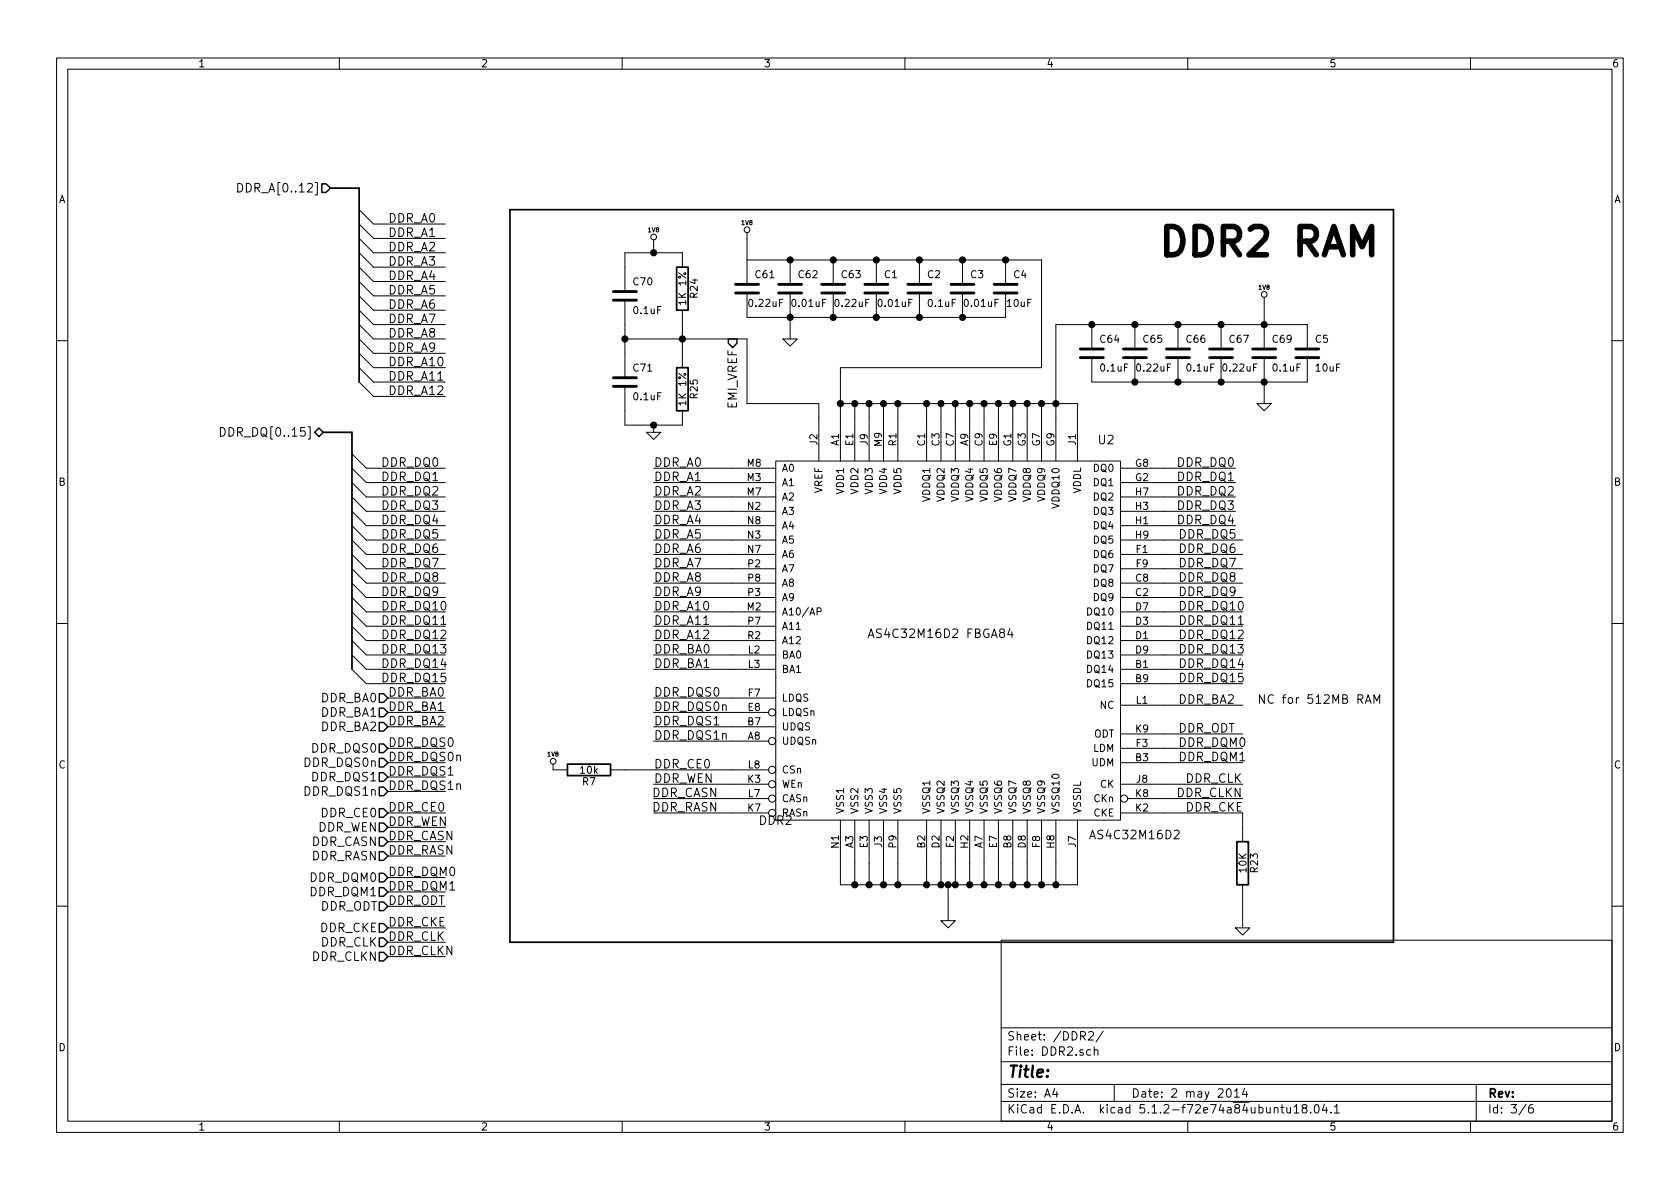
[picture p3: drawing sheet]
<svg xmlns="http://www.w3.org/2000/svg" width="297mm" height="210mm" viewBox="0 0 297 210" stroke-linecap="round" stroke-linejoin="round" font-family="sans-serif">
<g fill="none" stroke="#000" stroke-width=".18">
<path d="M10 10.3h277v189.9h-277zM12 12.2h273v186.1h-273zM60 10.3v1.9M110 10.3v1.9M160 10.3v1.9M210 10.3v1.9M260 10.3v1.9M42 32.4a.77 .77 0 0 1 .9 .8 .77 .77 0 0 1-.9 .8zM63.5 39.6l2.5 2.6h12.7M63.5 37.1l2.5 2.5h12.7M63.5 57.4l2.5 2.5h12.7M63.5 59.9l2.5 2.6h12.7"/>
<path d="M63.5 47.2l2.5 2.6h12.7M63.5 49.8l2.5 2.5h12.7M63.5 54.9l2.5 2.5h12.7M63.5 52.3l2.5 2.6h12.7M63.5 42.2l2.5 2.5h12.7M63.5 44.7l2.5 2.5h12.7M110.5 53.1v13.7M110.5 59.9h21.6v11.5h12.7v10.1M115.6 42.4v2.3M120.6 47.2v-2.5h-10.1v6.9M120.6 54.9v10.1M132.1 41.1v9.2"/>
<path d="M132.1 51.8v4.3h45.7v-4.3M132.1 46h52v19h-35.5v16.5M138.4 59.9h2.6l-1.3 1.3zM139.7 46v4.3M139.7 51.8v8.1M147.3 46v4.3M147.3 51.8v4.3M154.9 46v4.3M154.9 51.8v4.3M162.6 46v4.3M162.6 51.8v4.3M170.2 46v4.3"/>
<path d="M170.2 51.8v4.3M177.8 46v4.3M193 57.4v4.3M200.7 57.4v4.3M208.3 57.4v4.3M215.9 57.4v4.3M223.5 52.6v9.1M10 60.2h2M39 75.6a.77 .77 0 0 1 .8 .8 .77 .77 0 0 1-.8 .7zM63.5 67.6l2.5 2.5h12.7M63.5 65l2.5 2.6h12.7M63.5 62.5l2.5 2.5h12.7"/>
<path d="M110.5 68.3v6.9h10.1v-2.6M114.3 76.4h2.5l-1.2 1.3zM115.6 75.2v1.2M148.6 71.4h41.9v10.1M151.1 71.4v10.1M153.7 71.4v10.1M156.2 71.4v10.1M158.7 71.4v10.1M163.8 71.4v10.1M166.4 71.4v10.1M168.9 71.4v10.1M171.4 71.4v10.1"/>
<path d="M174 71.4v10.1M176.5 71.4v10.1M179.1 71.4v10.1M181.6 71.4v10.1M184.1 71.4v10.1M193 63.2v4.4h38.1v-4.4M200.7 63.2v4.4M208.3 63.2v4.4M215.9 63.2v4.4M222.2 71.4h2.6l-1.3 1.2zM223.5 63.2v8.2M231.1 61.7v-4.3h-44.4v24.1"/>
<path d="M285 60.2h2M62.2 80.3l2.6 2.5h13.9M62.2 82.8l2.6 2.5h13.9M62.2 87.9l2.6 2.5h13.9M62.2 85.3l2.6 2.6h13.9M62.2 95.5l2.6 2.5h13.9M62.2 98l2.6 2.6h13.9M62.2 93l2.6 2.5h13.9M62.2 90.4l2.6 2.6h13.9M115.6 98h21.6M115.6 93h21.6M115.6 85.3h21.6"/>
<path d="M115.6 90.4h21.6M115.6 95.5h21.6M115.6 87.9h21.6M115.6 82.8h21.6M137.2 81.5h60.9v63.5h-60.9zM198.1 98h21.6M198.1 93h20.3M198.1 85.3h20.3M198.1 90.4h20.3M198.1 95.5h21.6M198.1 87.9h20.3M198.1 82.8h20.3"/>
<path d="M10 110.3h2M62.2 118.4l2.6 2.5h13.9M62.2 115.8l2.6 2.6h13.9M62.2 113.3l2.6 2.5h13.9M62.2 103.1l2.6 2.6h13.9M62.2 105.7l2.6 2.5h13.9M62.2 100.6l2.6 2.5h13.9M62.2 108.2l2.6 2.5h13.9M62.2 110.7l2.6 2.6h13.9M115.6 118.4h21.6M115.6 113.3h21.6M115.6 105.7h21.6"/>
<path d="M115.6 115.8h21.6M115.6 108.2h21.6M115.6 100.6h21.6M115.6 110.7h21.6M115.6 103.1h21.6M144.5 108.1h.6v-.5l-.1-.1h-.5v1.3M153.5 112.7l.5-1.5 .5 1.5M153.7 112.3h.7M178.6 111.1l-.4 1.1h.9M178.9 111.7v1M198.1 118.4h21.6M198.1 113.3h21.6"/>
<path d="M198.1 105.7h21.6M198.1 115.8h21.6M198.1 108.2h21.6M198.1 100.6h21.6M198.1 110.7h21.6M198.1 103.1h21.6M285 110.3h2M68.6 134.9h10.1M68.6 132.3h10.1M68.6 128.5h10.1M68.6 123.4h10.1M68.6 126h10.1"/>
<path d="M68.6 137.4h10.1M68.6 139.9h10.1M97.8 135.1v1h2.5M107.9 136.1h28M115.6 138.7h20.3M115.6 128.5h21.6M115.6 123.4h21.6M115.6 131.1h20.3M115.6 126h20.3M198.1 124.7h21.6M198.1 134.9h21.6M198.1 132.3h21.6"/>
<path d="M198.1 138.7h21.6M198.1 120.9h21.6M198.1 129.8h21.6M241.4 124.4l.5-1.5 .5 1.5M241.6 123.9h.7M242.9 124.4v-1.5l.5 1 .5-1v1.5M68.6 143.8h10.1M68.6 151.4h10.1M68.6 157.7h10.1M68.6 155.2h10.1M68.6 148.8h10.1M68.6 146.3h10.1"/>
<path d="M115.6 143.8h20.3M115.6 141.2h20.3M148.6 145v11.5h41.9v-11.5M151.1 145v11.5M153.7 145v11.5M156.2 145v11.5M158.7 145v11.5M163.8 145v11.5M166.4 145v11.5M167.6 156.5v6.3M168.9 145v11.5M171.4 145v11.5"/>
<path d="M174 145v11.5M176.5 145v11.5M179.1 145v11.5M181.6 145v11.5M184.1 145v11.5M186.7 145v11.5M198.1 143.8h21.6v5M199.4 141.2h20.3M219.7 156.5v7.6M10 160.2h2M68.6 166.6h10.1M68.6 164.1h10.1"/>
<path d="M68.6 169.2h10.1M68.6 160.3h10.1M166.4 162.8h2.5l-1.3 1.3zM177 166.3h108v32h-108zM218.4 164.1h2.6l-1.3 1.2zM285 160.2h2M60 198.3v1.9M110 198.3v1.9M160 198.3v1.9M177 194.8h108M177 191.8h108M177 187.8h108"/>
<path d="M177 181.8h108M186.5 192.5l-.4 1h1M186.8 193v1M192.5 182.6l.2-.2h.4l.2 .4-.9 1.1h.9M192.8 185.7l-.4-.1-.3 .3 .1 .6 .2 .1 .4-.1M193.5 185.7a.37 .37 0 0 1 .6 .1v.8M193.5 185.1v1.5M195 182.3l-1.2 2M197 191.8v3M210 198.3v1.9M217 192.6l.3-.1a.94 .94 0 0 1 0 1.5 .82 .82 0 0 1-.3-1.4zM218.3 193l.4-.5v1.5"/>
<path d="M218.3 194h.8M220 192.5l-.3 1h.9M220.4 193v1M225.3 196l.1-.1a.37 .37 0 0 1 .6 .1v.8M226.4 195.8h.6M226.7 195.3v1.3l.3 .2M227.5 195.8l.1 .9 .3 .1 .3-.1M228.2 195.8v1M228.8 195.8l.4-.5v1.5M228.8 196.8h.9M230.5 196l-.2-.2-.1-.2 .3-.3h.3l.3 .3-.1 .2-.6 .2a.48 .48 0 0 0-.1 .7l.2 .1 .5-.1a.48 .48 0 0 0-.2-.7M231.7 196.7v.1"/>
<path d="M232.5 195.5l.4-.2a.94 .94 0 0 1 0 1.5l-.5-.3v-.6zM234.2 195.2l-.4 1.1h.9M234.5 195.8v1M235.3 196.7v.1M235.9 195.8l.5-.5v1.5M235.9 196.8h.9M260 198.3v1.9M261 191.8v6.5M269.8 195.2l-1.2 2M271 195.3a.62 .62 0 0 0-.7 .7v.7l.3 .1 .4-.1 .1-.5-.1-.2-.4-.1-.3 .3"/>
<circle cx="115.6" cy="41.9" r=".51"/>
<circle cx="132.1" cy="40.6" r=".51"/>
<circle cx="223.5" cy="52.1" r=".51"/>
<circle cx="97.8" cy="134.6" r=".51"/>
<circle cx="136.5" cy="126" r=".63"/>
<circle cx="136.5" cy="138.7" r=".63"/>
<circle cx="136.5" cy="136.1" r=".63"/>
<circle cx="136.5" cy="131.1" r=".63"/>
<circle cx="136.5" cy="143.8" r=".63"/>
<circle cx="136.5" cy="141.2" r=".63"/>
<circle cx="198.8" cy="141.2" r=".63"/>
</g>
<path d="M58.4 33.3h5.1v34.3M90.2 37.1h156.2v129.5h-156.2zM119.6 47.2h2.1v7.7h-2.1zM57.1 76.4h5.1v42M119.6 65h2.1v7.6h-2.1zM100.3 135.1h7.6v2.1h-7.6zM218.7 148.8h2v7.7h-2z" fill="none" stroke="#000" stroke-width=".3"/>
<g fill="none" stroke="#000" stroke-width=".51">
<path d="M108.5 53.1h4M108.5 51.6h4M130 51.8h4.1M130 50.3h4.1M137.7 51.8h4M137.7 50.3h4M145.3 51.8h4.1M145.3 50.3h4.1M152.9 51.8h4.1M152.9 50.3h4.1M160.5 51.8h4.1M160.5 50.3h4.1"/>
<path d="M168.1 51.8h4.1M168.1 50.3h4.1M175.8 51.8h4M175.8 50.3h4M108.5 68.3h4M108.5 66.8h4M191 63.2h4.1M191 61.7h4.1M198.6 63.2h4.1M198.6 61.7h4.1M206.2 63.2h4.1M206.2 61.7h4.1"/>
<path d="M213.9 63.2h4M213.9 61.7h4M221.5 63.2h4.1M221.5 61.7h4.1M229.1 63.2h4.1M229.1 61.7h4.1"/>
</g>
<g fill="none" stroke="#000" stroke-width=".25">
<path d="M56.9 32.5h.8l.7 .8-.7 .7h-.8zM128.8 59.9h1.5v.8l-.8 .8-.7-.8zM55.6 76.4l.8-.7 .7 .7-.7 .8zM67.1 122.7h.7l.8 .7-.8 .8h-.7zM67.1 125.2h.7l.8 .8-.8 .7h-.7zM67.1 131.6h.7l.8 .7-.8 .8h-.7zM67.1 136.6h.7l.8 .8-.8 .8h-.7zM67.1 127.8h.7l.8 .7-.8 .8h-.7zM67.1 134.1h.7l.8 .8-.8 .7h-.7zM67.1 139.2h.7l.8 .7-.8 .8h-.7zM67.1 143h.7l.8 .8-.8 .7h-.7zM67.1 148.1h.7l.8 .7-.8 .8h-.7z"/>
<path d="M67.1 154.4h.7l.8 .8-.8 .8h-.7zM67.1 157h.7l.8 .7-.8 .8h-.7zM67.1 150.6h.7l.8 .8-.8 .7h-.7zM67.1 145.5h.7l.8 .8-.8 .8h-.7zM67.1 159.5h.7l.8 .8-.8 .7h-.7zM67.1 163.3h.7l.8 .8-.8 .7h-.7zM67.1 168.4h.7l.8 .8-.8 .7h-.7zM67.1 165.9h.7l.8 .7-.8 .8h-.7z"/>
</g>
<g fill="#000" stroke="#000" stroke-width=".25">
<circle cx="110.5" cy="59.9" r=".51"/>
<circle cx="115.6" cy="44.7" r=".51"/>
<circle cx="120.7" cy="59.9" r=".51"/>
<circle cx="139.7" cy="56.1" r=".51"/>
<circle cx="139.7" cy="46" r=".51"/>
<circle cx="147.3" cy="56.1" r=".51"/>
<circle cx="147.3" cy="46" r=".51"/>
<circle cx="154.9" cy="46" r=".51"/>
<circle cx="154.9" cy="56.1" r=".51"/>
<circle cx="162.6" cy="56.1" r=".51"/>
<circle cx="162.6" cy="46" r=".51"/>
<circle cx="170.2" cy="46" r=".51"/>
<circle cx="170.2" cy="56.1" r=".51"/>
<circle cx="177.8" cy="46" r=".51"/>
<circle cx="193" cy="57.4" r=".51"/>
<circle cx="200.7" cy="57.4" r=".51"/>
<circle cx="208.3" cy="57.4" r=".51"/>
<circle cx="215.9" cy="57.4" r=".51"/>
<circle cx="223.5" cy="57.4" r=".51"/>
<circle cx="115.6" cy="75.2" r=".51"/>
<circle cx="148.6" cy="71.4" r=".51"/>
<circle cx="151.1" cy="71.4" r=".51"/>
<circle cx="153.7" cy="71.4" r=".51"/>
<circle cx="156.2" cy="71.4" r=".51"/>
<circle cx="158.8" cy="71.4" r=".51"/>
<circle cx="163.8" cy="71.4" r=".51"/>
<circle cx="166.4" cy="71.4" r=".51"/>
<circle cx="168.9" cy="71.4" r=".51"/>
<circle cx="171.5" cy="71.4" r=".51"/>
<circle cx="174" cy="71.4" r=".51"/>
<circle cx="176.5" cy="71.4" r=".51"/>
<circle cx="179.1" cy="71.4" r=".51"/>
<circle cx="181.6" cy="71.4" r=".51"/>
<circle cx="184.2" cy="71.4" r=".51"/>
<circle cx="186.7" cy="71.4" r=".51"/>
<circle cx="200.7" cy="67.6" r=".51"/>
<circle cx="208.3" cy="67.6" r=".51"/>
<circle cx="215.9" cy="67.6" r=".51"/>
<circle cx="223.5" cy="67.6" r=".51"/>
<circle cx="151.1" cy="156.5" r=".51"/>
<circle cx="153.7" cy="156.5" r=".51"/>
<circle cx="156.2" cy="156.5" r=".51"/>
<circle cx="158.8" cy="156.5" r=".51"/>
<circle cx="163.8" cy="156.5" r=".51"/>
<circle cx="166.4" cy="156.5" r=".51"/>
<circle cx="167.6" cy="156.5" r=".51"/>
<circle cx="168.9" cy="156.5" r=".51"/>
<circle cx="171.5" cy="156.5" r=".51"/>
<circle cx="174" cy="156.5" r=".51"/>
<circle cx="176.5" cy="156.5" r=".51"/>
<circle cx="179.1" cy="156.5" r=".51"/>
<circle cx="181.6" cy="156.5" r=".51"/>
<circle cx="184.2" cy="156.5" r=".51"/>
<circle cx="186.7" cy="156.5" r=".51"/>
</g>
<text font-size="7" x="204.5" y="45.3">DDR2 RAM</text>
<text font-size="2.8" x="178" y="190.5">Title:</text>
<g font-size="2.1">
<text x="43.2" y="34">DDR_A[0..12]</text>
<text x="68.6" y="41.9">DDR_A1</text>
<text x="68.6" y="39.4">DDR_A0</text>
<text x="68.6" y="44.4">DDR_A2</text>
<text x="68.6" y="47">DDR_A3</text>
<text x="68.6" y="49.5">DDR_A4</text>
<text x="68.6" y="52.1">DDR_A5</text>
<text x="68.6" y="59.7">DDR_A8</text>
<text x="68.6" y="57.1">DDR_A7</text>
<text x="68.6" y="54.6">DDR_A6</text>
<text x="68.6" y="64.8">DDR_A10</text>
<text x="68.6" y="62.2">DDR_A9</text>
<text x="68.6" y="69.8">DDR_A12</text>
<text x="68.6" y="67.3">DDR_A11</text>
<text x="40.3" y="77.2">DDR_DQ[0..15]</text>
<text x="130.3" y="72.3" transform="rotate(-90 130.3 72.3)">EMI_VREF</text>
<text x="67.3" y="82.5">DDR_DQ0</text>
<text x="115.6" y="82.5">DDR_A0</text>
<text x="194.2" y="78.6">U2</text>
<text x="208.3" y="82.5">DDR_DQ0</text>
<text x="67.3" y="87.6">DDR_DQ2</text>
<text x="67.3" y="85.1">DDR_DQ1</text>
<text x="115.6" y="85.1">DDR_A1</text>
<text x="115.6" y="87.6">DDR_A2</text>
<text x="208.3" y="85.1">DDR_DQ1</text>
<text x="208.3" y="87.6">DDR_DQ2</text>
<text x="67.3" y="92.7">DDR_DQ4</text>
<text x="67.3" y="95.2">DDR_DQ5</text>
<text x="67.3" y="90.2">DDR_DQ3</text>
<text x="115.6" y="90.2">DDR_A3</text>
<text x="115.6" y="95.2">DDR_A5</text>
<text x="115.6" y="92.7">DDR_A4</text>
<text x="208.3" y="95.2">DDR_DQ5</text>
<text x="208.3" y="90.2">DDR_DQ3</text>
<text x="208.3" y="92.7">DDR_DQ4</text>
<text x="67.3" y="100.3">DDR_DQ7</text>
<text x="67.3" y="97.8">DDR_DQ6</text>
<text x="115.6" y="97.8">DDR_A6</text>
<text x="115.6" y="100.3">DDR_A7</text>
<text x="208.3" y="97.8">DDR_DQ6</text>
<text x="208.3" y="100.3">DDR_DQ7</text>
<text x="67.3" y="102.9">DDR_DQ8</text>
<text x="67.3" y="105.4">DDR_DQ9</text>
<text x="67.3" y="107.9">DDR_DQ10</text>
<text x="115.6" y="105.4">DDR_A9</text>
<text x="115.6" y="107.9">DDR_A10</text>
<text x="115.6" y="102.9">DDR_A8</text>
<text x="208.3" y="107.9">DDR_DQ10</text>
<text x="208.3" y="105.4">DDR_DQ9</text>
<text x="208.3" y="102.9">DDR_DQ8</text>
<text x="67.3" y="110.5">DDR_DQ11</text>
<text x="67.3" y="113">DDR_DQ12</text>
<text x="115.6" y="110.5">DDR_A11</text>
<text x="115.6" y="113">DDR_A12</text>
<text x="154.5" y="112.8">AS4C32M16D2 FBGA84</text>
<text x="208.3" y="113">DDR_DQ12</text>
<text x="208.3" y="110.5">DDR_DQ11</text>
<text x="67.3" y="118.1">DDR_DQ14</text>
<text x="67.3" y="115.6">DDR_DQ13</text>
<text x="115.6" y="115.6">DDR_BA0</text>
<text x="115.6" y="118.1">DDR_BA1</text>
<text x="208.3" y="115.6">DDR_DQ13</text>
<text x="208.3" y="118.1">DDR_DQ14</text>
<text x="56.8" y="124.2">DDR_BA0</text>
<text x="67.3" y="120.6">DDR_DQ15</text>
<text x="68.6" y="125.7">DDR_BA1</text>
<text x="68.6" y="123.2">DDR_BA0</text>
<text x="115.6" y="123.2">DDR_DQS0</text>
<text x="115.6" y="125.7">DDR_DQS0n</text>
<text x="208.3" y="120.6">DDR_DQ15</text>
<text x="208.3" y="124.5">DDR_BA2</text>
<text x="222.2" y="124.5">NC for 512MB RAM</text>
<text x="56.8" y="126.7">DDR_BA1</text>
<text x="56.8" y="129.3">DDR_BA2</text>
<text x="68.6" y="128.3">DDR_BA2</text>
<text x="115.6" y="128.3">DDR_DQS1</text>
<text x="115.6" y="130.8">DDR_DQS1n</text>
<text x="208.3" y="129.5">DDR_ODT</text>
<text x="53.9" y="135.6">DDR_DQS0n</text>
<text x="55.2" y="133.1">DDR_DQS0</text>
<text x="68.6" y="137.2">DDR_DQS1</text>
<text x="68.6" y="132.1">DDR_DQS0</text>
<text x="68.6" y="134.6">DDR_DQS0n</text>
<text x="115.6" y="135.9">DDR_CE0</text>
<text x="208.3" y="132.1">DDR_DQM0</text>
<text x="208.3" y="134.6">DDR_DQM1</text>
<text x="53.9" y="140.7">DDR_DQS1n</text>
<text x="55.2" y="138.2">DDR_DQS1</text>
<text x="68.6" y="143.5">DDR_CE0</text>
<text x="68.6" y="139.7">DDR_DQS1n</text>
<text x="115.2" y="143.5">DDR_RASN</text>
<text x="115.2" y="141">DDR_CASN</text>
<text x="115.6" y="138.4">DDR_WEN</text>
<text x="208" y="141">DDR_CLKN</text>
<text x="209.5" y="143.5">DDR_CKE</text>
<text x="209.6" y="138.4">DDR_CLK</text>
<text x="55" y="149.6">DDR_CASN</text>
<text x="56.1" y="147.1">DDR_WEN</text>
<text x="56.9" y="144.5">DDR_CE0</text>
<text x="68.6" y="146">DDR_WEN</text>
<text x="68.6" y="148.6">DDR_CASN</text>
<text x="134.3" y="145.9">DDR2</text>
<text x="193.2" y="148.4">AS4C32M16D2</text>
<text x="54.9" y="156">DDR_DQM0</text>
<text x="55" y="152.1">DDR_RASN</text>
<text x="68.6" y="151.1">DDR_RASN</text>
<text x="68.6" y="154.9">DDR_DQM0</text>
<text x="54.9" y="158.5">DDR_DQM1</text>
<text x="56.5" y="161">DDR_ODT</text>
<text x="68.6" y="157.5">DDR_DQM1</text>
<text x="68.6" y="160">DDR_ODT</text>
<text x="56.5" y="164.8">DDR_CKE</text>
<text x="56.7" y="167.4">DDR_CLK</text>
<text x="68.6" y="163.8">DDR_CKE</text>
<text x="68.6" y="166.4">DDR_CLK</text>
<text x="55.1" y="169.9">DDR_CLKN</text>
<text x="68.6" y="168.9">DDR_CLKN</text>
<text x="178" y="184">Sheet: /DDR2/</text>
<text x="178" y="186.7">File: DDR2.sch</text>
<text x="178" y="196.9">KiCad E.D.A. kicad 5.1.2-f72e74a84ubuntu18.04.1</text>
<text x="178" y="194.1">Size: A4</text>
<text x="200" y="194.1">Date: 2 may 2014</text>
<text x="263" y="194.1">Rev:</text>
<text x="263" y="196.9">Id: 3/6</text>
</g>
<g font-size="1.8">
<text x="35" y="11.9">1</text>
<text x="85" y="11.9">2</text>
<text x="135" y="11.9">3</text>
<text x="185" y="11.9">4</text>
<text x="235" y="11.9">5</text>
<text x="285" y="11.9">6</text>
<text x="10.4" y="35.9">A</text>
<text x="285.4" y="35.9">A</text>
<text x="112" y="50.5">C70</text>
<text x="121.3" y="53.7" transform="rotate(-90 121.3 53.7)">1K 1%</text>
<text x="123.4" y="52.6" transform="rotate(-90 123.4 52.6)">R24</text>
<text x="133.6" y="49.2">C61</text>
<text x="141.2" y="49.2">C62</text>
<text x="148.9" y="49.2">C63</text>
<text x="156.4" y="49.2">C1</text>
<text x="164" y="49.2">C2</text>
<text x="171.7" y="49.2">C3</text>
<text x="179.3" y="49.2">C4</text>
<text x="112.1" y="55.5">0.1uF</text>
<text x="132.6" y="54.3">0.22uF</text>
<text x="140.2" y="54.3">0.01uF</text>
<text x="147.8" y="54.3">0.22uF</text>
<text x="155.4" y="54.3">0.01uF</text>
<text x="164.2" y="54.3">0.1uF</text>
<text x="170.7" y="54.3">0.01uF</text>
<text x="178.1" y="54.3">10uF</text>
<text x="112" y="65.7">C71</text>
<text x="194.6" y="60.6">C64</text>
<text x="194.7" y="65.7">0.1uF</text>
<text x="201.2" y="65.7">0.22uF</text>
<text x="202.2" y="60.6">C65</text>
<text x="209.8" y="60.6">C66</text>
<text x="209.9" y="65.7">0.1uF</text>
<text x="216.4" y="65.7">0.22uF</text>
<text x="217.4" y="60.6">C67</text>
<text x="225.1" y="60.6">C69</text>
<text x="225.2" y="65.7">0.1uF</text>
<text x="232.6" y="60.6">C5</text>
<text x="232.7" y="65.7">10uF</text>
<text x="112.1" y="70.8">0.1uF</text>
<text x="121.3" y="71.5" transform="rotate(-90 121.3 71.5)">1K 1%</text>
<text x="123.4" y="70.4" transform="rotate(-90 123.4 70.4)">R25</text>
<text x="132.1" y="82.5">M8</text>
<text x="138.2" y="83.4">A0</text>
<text x="144.5" y="78.7" transform="rotate(-90 144.5 78.7)">J2</text>
<text x="148.3" y="78.8" transform="rotate(-90 148.3 78.8)">A1</text>
<text x="150.9" y="78.8" transform="rotate(-90 150.9 78.8)">E1</text>
<text x="153.4" y="78.7" transform="rotate(-90 153.4 78.7)">J9</text>
<text x="156" y="78.9" transform="rotate(-90 156 78.9)">M9</text>
<text x="158.5" y="78.8" transform="rotate(-90 158.5 78.8)">R1</text>
<text x="163.6" y="78.8" transform="rotate(-90 163.6 78.8)">C1</text>
<text x="166.1" y="78.8" transform="rotate(-90 166.1 78.8)">C3</text>
<text x="168.7" y="78.8" transform="rotate(-90 168.7 78.8)">C7</text>
<text x="171.2" y="78.8" transform="rotate(-90 171.2 78.8)">A9</text>
<text x="173.7" y="78.8" transform="rotate(-90 173.7 78.8)">C9</text>
<text x="176.3" y="78.8" transform="rotate(-90 176.3 78.8)">E9</text>
<text x="178.8" y="78.9" transform="rotate(-90 178.8 78.9)">G1</text>
<text x="181.4" y="78.9" transform="rotate(-90 181.4 78.9)">G3</text>
<text x="183.9" y="78.9" transform="rotate(-90 183.9 78.9)">G7</text>
<text x="186.4" y="78.9" transform="rotate(-90 186.4 78.9)">G9</text>
<text x="190.2" y="78.7" transform="rotate(-90 190.2 78.7)">J1</text>
<text x="193.5" y="83.4">DQ0</text>
<text x="200.8" y="82.5">G8</text>
<text x="10.4" y="85.9">B</text>
<text x="132.1" y="85.1">M3</text>
<text x="132.1" y="87.6">M7</text>
<text x="138.2" y="86">A1</text>
<text x="138.2" y="88.5">A2</text>
<text x="145.4" y="87.3" transform="rotate(-90 145.4 87.3)">VREF</text>
<text x="149.2" y="87.3" transform="rotate(-90 149.2 87.3)">VDD1</text>
<text x="151.8" y="87.3" transform="rotate(-90 151.8 87.3)">VDD2</text>
<text x="154.3" y="87.3" transform="rotate(-90 154.3 87.3)">VDD3</text>
<text x="156.8" y="87.3" transform="rotate(-90 156.8 87.3)">VDD4</text>
<text x="159.4" y="87.3" transform="rotate(-90 159.4 87.3)">VDD5</text>
<text x="164.5" y="88.6" transform="rotate(-90 164.5 88.6)">VDDQ1</text>
<text x="167" y="88.6" transform="rotate(-90 167 88.6)">VDDQ2</text>
<text x="169.5" y="88.6" transform="rotate(-90 169.5 88.6)">VDDQ3</text>
<text x="172.1" y="88.6" transform="rotate(-90 172.1 88.6)">VDDQ4</text>
<text x="174.6" y="88.6" transform="rotate(-90 174.6 88.6)">VDDQ5</text>
<text x="177.2" y="88.6" transform="rotate(-90 177.2 88.6)">VDDQ6</text>
<text x="179.7" y="88.6" transform="rotate(-90 179.7 88.6)">VDDQ7</text>
<text x="182.2" y="88.6" transform="rotate(-90 182.2 88.6)">VDDQ8</text>
<text x="184.8" y="88.6" transform="rotate(-90 184.8 88.6)">VDDQ9</text>
<text x="187.3" y="89.6" transform="rotate(-90 187.3 89.6)">VDDQ10</text>
<text x="191.1" y="87.4" transform="rotate(-90 191.1 87.4)">VDDL</text>
<text x="193.5" y="86">DQ1</text>
<text x="193.5" y="88.5">DQ2</text>
<text x="200.8" y="85.1">G2</text>
<text x="200.8" y="87.6">H7</text>
<text x="285.4" y="85.9">B</text>
<text x="132.2" y="90.2">N2</text>
<text x="132.2" y="95.2">N3</text>
<text x="132.2" y="92.7">N8</text>
<text x="138.2" y="91.1">A3</text>
<text x="138.2" y="93.6">A4</text>
<text x="193.5" y="93.6">DQ4</text>
<text x="193.5" y="91.1">DQ3</text>
<text x="200.8" y="92.7">H1</text>
<text x="200.8" y="90.2">H3</text>
<text x="200.8" y="95.2">H9</text>
<text x="132.2" y="97.8">N7</text>
<text x="132.3" y="100.3">P2</text>
<text x="138.2" y="101.2">A7</text>
<text x="138.2" y="96.1">A5</text>
<text x="138.2" y="98.7">A6</text>
<text x="193.5" y="98.7">DQ6</text>
<text x="193.5" y="101.2">DQ7</text>
<text x="193.5" y="96.1">DQ5</text>
<text x="200.9" y="97.8">F1</text>
<text x="200.9" y="100.3">F9</text>
<text x="132.1" y="107.9">M2</text>
<text x="132.3" y="105.4">P3</text>
<text x="132.3" y="102.9">P8</text>
<text x="138.2" y="106.3">A9</text>
<text x="138.2" y="103.8">A8</text>
<text x="193.5" y="106.3">DQ9</text>
<text x="193.5" y="103.8">DQ8</text>
<text x="200.8" y="105.4">C2</text>
<text x="200.8" y="107.9">D7</text>
<text x="200.8" y="102.9">C8</text>
<text x="132.2" y="113">R2</text>
<text x="132.3" y="110.5">P7</text>
<text x="138.2" y="108.8">A10/AP</text>
<text x="138.2" y="113.9">A12</text>
<text x="138.2" y="111.4">A11</text>
<text x="192.5" y="113.9">DQ12</text>
<text x="192.5" y="111.4">DQ11</text>
<text x="192.5" y="108.8">DQ10</text>
<text x="200.8" y="113">D1</text>
<text x="200.8" y="110.5">D3</text>
<text x="132.3" y="115.6">L2</text>
<text x="132.3" y="118.1">L3</text>
<text x="138.2" y="116.5">BA0</text>
<text x="138.2" y="119">BA1</text>
<text x="192.5" y="119">DQ14</text>
<text x="192.5" y="116.5">DQ13</text>
<text x="200.8" y="118.1">B1</text>
<text x="200.8" y="115.6">D9</text>
<text x="132.3" y="125.7">E8</text>
<text x="132.3" y="123.2">F7</text>
<text x="138.2" y="124.1">LDQS</text>
<text x="192.5" y="121.5">DQ15</text>
<text x="194.5" y="125.3">NC</text>
<text x="200.8" y="120.6">B9</text>
<text x="200.9" y="124.5">L1</text>
<text x="132.2" y="128.3">B7</text>
<text x="132.2" y="130.8">A8</text>
<text x="138.2" y="129.2">UDQS</text>
<text x="138.2" y="131.7">UDQSn</text>
<text x="138.2" y="126.6">LDQSn</text>
<text x="193.4" y="130.4">ODT</text>
<text x="200.8" y="129.5">K9</text>
<text x="10.4" y="135.9">C</text>
<text x="102.7" y="136.8">10k</text>
<text x="132.3" y="135.9">L8</text>
<text x="138.2" y="136.8">CSn</text>
<text x="193.1" y="135.5">UDM</text>
<text x="193.3" y="133">LDM</text>
<text x="200.8" y="134.6">B3</text>
<text x="200.9" y="132.1">F3</text>
<text x="285.4" y="135.9">C</text>
<text x="103" y="138.9">R7</text>
<text x="132.2" y="138.4">K3</text>
<text x="132.2" y="143.5">K7</text>
<text x="132.3" y="141">L7</text>
<text x="138.2" y="139.3">WEn</text>
<text x="138.2" y="141.9">CASn</text>
<text x="193.5" y="141.9">CKn</text>
<text x="194.5" y="139.3">CK</text>
<text x="200.8" y="143.5">K2</text>
<text x="200.8" y="141">K8</text>
<text x="201" y="138.4">J8</text>
<text x="138.2" y="144.4">RASn</text>
<text x="148.3" y="150" transform="rotate(-90 148.3 150)">N1</text>
<text x="149.2" y="144" transform="rotate(-90 149.2 144)">VSS1</text>
<text x="150.9" y="150" transform="rotate(-90 150.9 150)">A3</text>
<text x="151.8" y="144" transform="rotate(-90 151.8 144)">VSS2</text>
<text x="153.4" y="149.9" transform="rotate(-90 153.4 149.9)">E3</text>
<text x="154.3" y="144" transform="rotate(-90 154.3 144)">VSS3</text>
<text x="156" y="149.8" transform="rotate(-90 156 149.8)">J3</text>
<text x="156.8" y="144" transform="rotate(-90 156.8 144)">VSS4</text>
<text x="158.5" y="149.9" transform="rotate(-90 158.5 149.9)">P9</text>
<text x="159.4" y="144" transform="rotate(-90 159.4 144)">VSS5</text>
<text x="163.6" y="150" transform="rotate(-90 163.6 150)">B2</text>
<text x="164.5" y="144" transform="rotate(-90 164.5 144)">VSSQ1</text>
<text x="166.1" y="150" transform="rotate(-90 166.1 150)">D2</text>
<text x="167" y="144" transform="rotate(-90 167 144)">VSSQ2</text>
<text x="168.7" y="149.9" transform="rotate(-90 168.7 149.9)">F2</text>
<text x="169.5" y="144" transform="rotate(-90 169.5 144)">VSSQ3</text>
<text x="171.2" y="150" transform="rotate(-90 171.2 150)">H2</text>
<text x="172.1" y="144" transform="rotate(-90 172.1 144)">VSSQ4</text>
<text x="173.7" y="150" transform="rotate(-90 173.7 150)">A7</text>
<text x="174.6" y="144" transform="rotate(-90 174.6 144)">VSSQ5</text>
<text x="176.3" y="149.9" transform="rotate(-90 176.3 149.9)">E7</text>
<text x="177.2" y="144" transform="rotate(-90 177.2 144)">VSSQ6</text>
<text x="178.8" y="150" transform="rotate(-90 178.8 150)">B8</text>
<text x="179.7" y="144" transform="rotate(-90 179.7 144)">VSSQ7</text>
<text x="181.4" y="150" transform="rotate(-90 181.4 150)">D8</text>
<text x="182.2" y="144" transform="rotate(-90 182.2 144)">VSSQ8</text>
<text x="183.9" y="149.9" transform="rotate(-90 183.9 149.9)">F8</text>
<text x="184.8" y="144" transform="rotate(-90 184.8 144)">VSSQ9</text>
<text x="186.4" y="150" transform="rotate(-90 186.4 150)">H8</text>
<text x="187.3" y="144" transform="rotate(-90 187.3 144)">VSSQ10</text>
<text x="190.2" y="149.8" transform="rotate(-90 190.2 149.8)">J7</text>
<text x="191.1" y="144" transform="rotate(-90 191.1 144)">VSSDL</text>
<text x="193.4" y="144.4">CKE</text>
<text x="220.4" y="154.2" transform="rotate(-90 220.4 154.2)">10K</text>
<text x="222.4" y="154.2" transform="rotate(-90 222.4 154.2)">R23</text>
<text x="10.4" y="185.9">D</text>
<text x="285.4" y="185.9">D</text>
<text x="35" y="199.9">1</text>
<text x="85" y="199.9">2</text>
<text x="135" y="199.9">3</text>
<text x="185" y="199.9">4</text>
<text x="235" y="199.9">5</text>
<text x="285" y="199.9">6</text>
</g>
<g font-size="1.1">
<text x="114.6" y="41.1">1V8</text>
<text x="131.1" y="39.8">1V8</text>
<text x="222.6" y="51.2">1V8</text>
<text x="96.9" y="133.8">1V8</text>
</g>
</svg>
